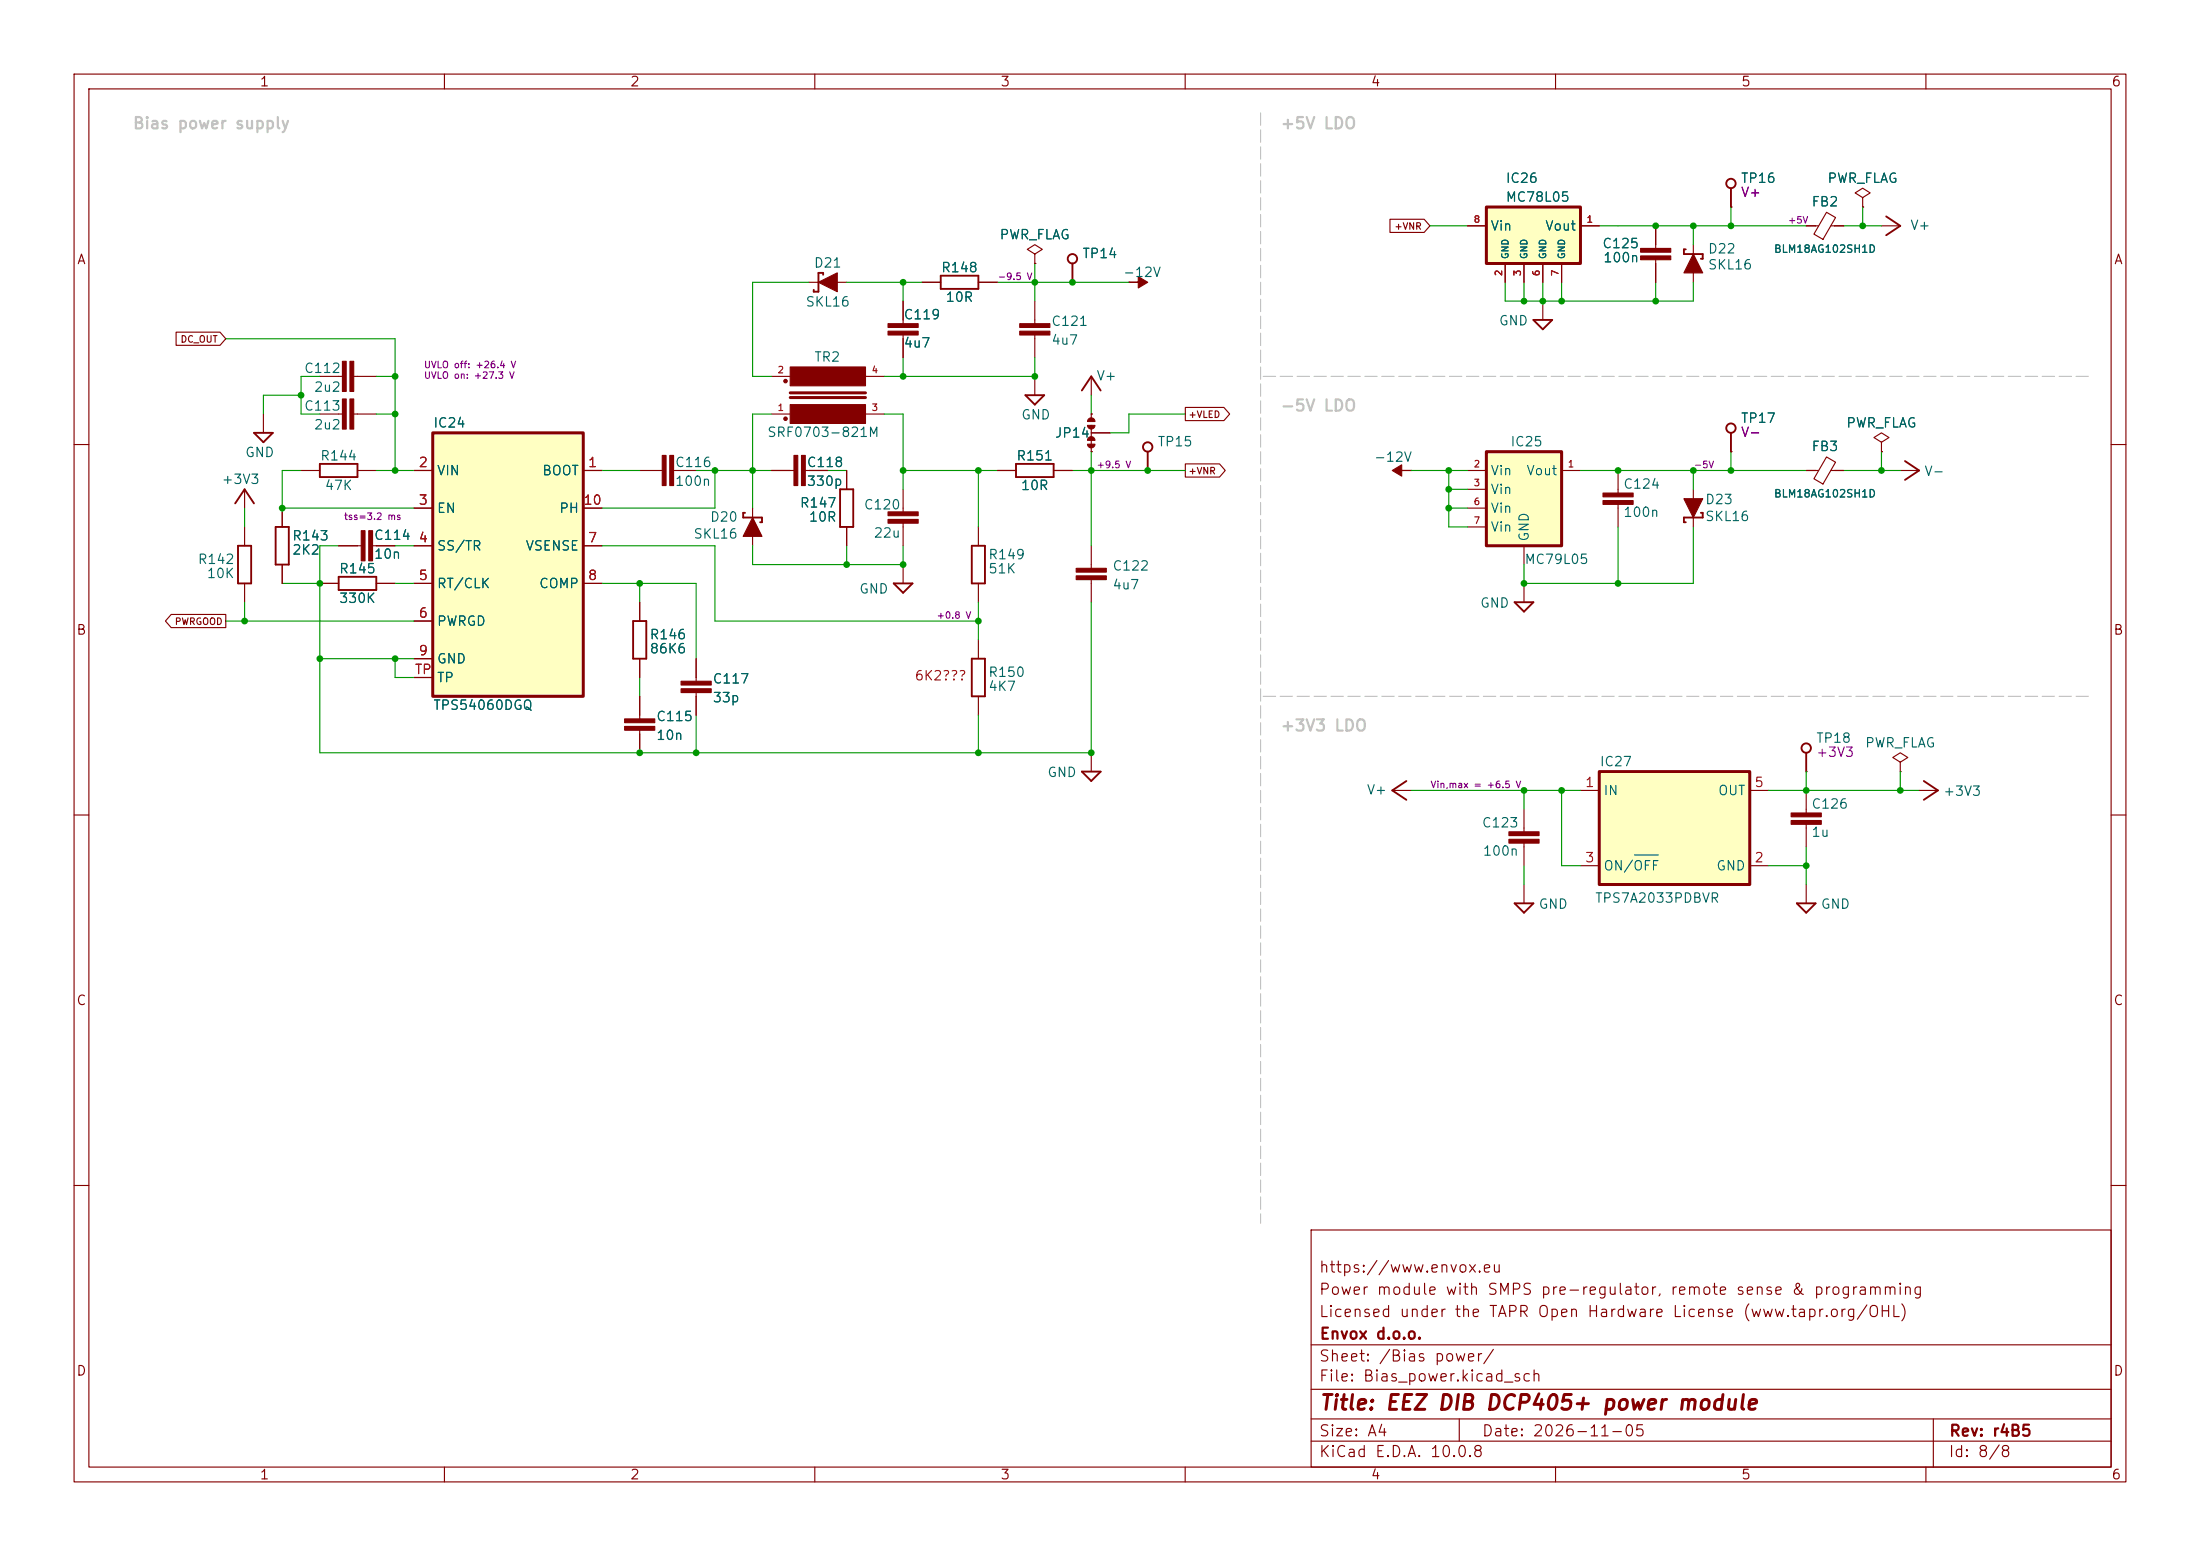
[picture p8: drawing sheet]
<svg xmlns="http://www.w3.org/2000/svg" width="297mm" height="210mm" viewBox="0 0 297 210" stroke-linecap="round" stroke-linejoin="round" font-family="sans-serif">
<g fill="none" stroke="#840000" stroke-width=".15">
<path d="M10 10h277v190h-277zM12 12h273v186h-273zM60 10v2M110 10v2M160 10v2M210 10v2M260 10v2M228.6 33v5.1M233.7 27.9h.1M35.6 55.9v2.5M43.2 55.9h3M47.8 55.9h3"/>
<path d="M10 60h2M33 66v2.6M233.7 61h.1M256.5 63.5h2.6M285 60h2M10 110h2M259.1 106.7h2.5M285 110h2M10 160h2M177 166h108v32h-108zM285 160h2M60 198v2"/>
<path d="M110 198v2M160 198v2M177 194.5h108M177 191.5h108M177 187.5h108M177 181.5h108M197 191.5v3M210 198v2M260 198v2M261 191.5v6.5"/>
</g>
<g fill="none" stroke="#840000" stroke-width=".25">
<path d="M227.6 33.7h-.3v.6h2.6v.6h-.3M233.7 25.4v2.5M34.3 58.4h2.5l-1.2 1.3zM233.7 58.4v2.6M31.7 67.9l1.3-1.9 1.3 1.9M257.2 62.2l1.9 1.3-1.9 1.3M259.7 105.4l1.9 1.3-1.9 1.3"/>
<circle cx="233.7" cy="24.8" r=".63"/>
<circle cx="233.7" cy="57.8" r=".63"/>
</g>
<g fill="#840000" stroke="#840000" stroke-width=".15">
<path d="M47.2 53.8h.6v4.1h-.6z"/>
<path d="M46.2 53.8h.5v4.1h-.5z"/>
<path d="M228.6 34.3l1.3 2.5h-2.6z"/>
</g>
<path d="M200.7 61h10.1v12.7h-10.1z" fill="#ffffc2"/>
<path d="M200.7 61h10.1v12.7h-10.1z" fill="none" stroke="#840000" stroke-width=".41"/>
<g fill="none" stroke="#840000" stroke-width=".15">
<path d="M124.5 38.1h2.5M132.1 38.1h2.5M144.8 38.1h.1M152.4 38.1h.1M43.2 50.8h3M47.8 50.8h3M139.7 50.8v2.5M147.3 55.9h.1M147.3 50.8v2.5M147.3 55.9v.7M147.3 57.7v3.3M147.3 58.4h2.6"/>
<path d="M33 71.1v2.6M33 78.7v2.6M43.2 78.7h2.5M50.8 78.7h2.5M86.4 63.5h3M90.9 63.5h3.1M147.3 61h.1M198.1 63.5h2.6M198.1 66h2.6M198.1 68.6h2.6M198.1 71.1h2.6M205.7 73.7v2.5"/>
<path d="M205.7 78.7v2.6M210.8 63.5h2.6M228.6 66v5.1M243.8 63.5h1.7M246.6 61.7l1.2 .7-1.7 2.9-1.2-.7zM247.2 63.5h1.7M86.4 81.3v2.5M86.4 88.9v2.5M86.4 94v3M86.4 98.6v3M94 88.9v3M94 93.5v3"/>
<path d="M188 106.7h2.5M205.7 109.2v3.1M205.7 113.8v3M205.7 119.4v2.5M243.8 106.7v3M243.8 111.3v3M243.8 119.4v2.5M256.5 102.9l1.1-.7-1.1-.6-1 .6 1 .7v1.2M256.5 104.1h.1"/>
</g>
<g fill="none" stroke="#840000" stroke-width=".25">
<path d="M127 37.2h5.1v1.8h-5.1zM144.8 35.6v2.5M138.4 53.3h2.6l-1.3 1.3zM146 52.7l1.3-1.9 1.3 1.9M32.1 73.7h1.8v5h-1.8zM45.7 77.9h5.1v1.7h-5.1zM229.6 69.2h.3v.7h-2.6v.6h.3M85.5 83.8h1.7v5.1h-1.7zM204.5 81.3h2.5l-1.3 1.3zM189.9 105.4l-1.9 1.3 1.9 1.3M204.5 121.9h2.5l-1.3 1.3zM242.6 121.9h2.5l-1.3 1.3z"/>
<circle cx="144.8" cy="34.9" r=".63"/>
</g>
<g fill="#840000" stroke="#840000" stroke-width=".15">
<path d="M47.2 48.8h.6v4h-.6z"/>
<path d="M46.2 48.8h.5v4h-.5z"/>
<path d="M203.7 113.3h4.1v.5h-4.1z"/>
<path d="M203.7 112.3h4.1v.5h-4.1z"/>
<path d="M152.4 38.1h1.3v-.8l1.2 .8-1.2 .8v-.8z"/>
<path d="M227.3 67.3h2.6l-1.3 2.6z"/>
<path d="M91.9 93h4.1v.5h-4.1z"/>
<path d="M91.9 91.9h4.1v.6h-4.1z"/>
<path d="M84.3 98h4.1v.6h-4.1z"/>
<path d="M84.3 97h4.1v.5h-4.1z"/>
<path d="M90.4 61.5h.5v4h-.5z"/>
<path d="M89.4 61.5h.5v4h-.5z"/>
<path d="M241.8 110.7h4.1v.6h-4.1z"/>
<path d="M241.8 109.7h4.1v.5h-4.1z"/>
</g>
<g fill="#840000" stroke="#840000" stroke-width=".14">
<path d="M147 56.5a.51 .51 0 0 1 .5-.1 .51 .51 0 0 1 .3 .5h-1z"/>
<path d="M146.8 57.4h.5v.5a.51 .51 0 0 1-.5-.5z"/>
<path d="M147.3 57.4h.5a.51 .51 0 0 1-.5 .5z"/>
<path d="M147 59.1a.51 .51 0 0 1 .5-.1 .51 .51 0 0 1 .3 .4h-1z"/>
<path d="M146.8 59.9h.5v.6a.51 .51 0 0 1-.5-.6z"/>
<path d="M147.3 59.9h.5a.51 .51 0 0 1-.5 .5z"/>
</g>
<path d="M215.9 104.1h20.3v15.3h-20.3z" fill="#ffffc2"/>
<path d="M215.9 104.1h20.3v15.3h-20.3z" fill="none" stroke="#840000" stroke-width=".41"/>
<g fill="none" stroke="#840000" stroke-width=".15">
<path d="M243.8 30.5h1.7M246.6 28.7l1.2 .7-1.7 2.9-1.2-.7zM247.2 30.5h1.7M251.5 26.7l1-.7-1-.6-1.1 .6 1.1 .7v1.2M251.5 27.9h.1M254 30.5h2.5M38.1 68.6v2.5M38.1 76.2v2.5M40.6 63.5h2.6M48.3 63.5h2.5M114.3 63.5v2.5M114.3 71.1v2.6"/>
<path d="M218.4 63.5v3M218.4 68.1v3M213.4 106.7h2.5M213.4 116.8h2.5M236.2 106.7h2.6M236.2 116.8h2.6M243.8 104.1h.1"/>
</g>
<path d="M220.6 115.4h3.3" fill="none" stroke="#006464" stroke-width=".15"/>
<g fill="none" stroke="#840000" stroke-width=".25">
<path d="M254.6 29.2l1.9 1.3-1.9 1.3M37.2 71.1h1.8v5.1h-1.8zM43.2 62.6h5.1v1.8h-5.1zM113.4 66h1.8v5.1h-1.8zM243.8 101.6v2.5"/>
<circle cx="243.8" cy="101" r=".63"/>
</g>
<g fill="#840000" stroke="#840000" stroke-width=".15">
<path d="M216.4 67.6h4.1v.5h-4.1z"/>
<path d="M216.4 66.5h4.1v.6h-4.1z"/>
</g>
<path d="M58.4 58.4h20.3v35.6h-20.3z" fill="#ffffc2"/>
<path d="M58.4 58.4h20.3v35.6h-20.3zM106.7 53.7h10.1M106.7 53h10.1" fill="none" stroke="#840000" stroke-width=".41"/>
<g fill="none" stroke="#840000" stroke-width=".15">
<path d="M223.5 30.5v3M223.5 35.1v3M104.1 55.9h2.6M104.1 50.8h2.6M116.8 55.9h2.6M116.8 50.8h2.6M121.9 40.6v3.1M121.9 45.2v3.1M208.3 40.6v2.6M254 59.7l1-.6-1-.7-1 .7 1 .6v1.3M45.7 73.7h3.1M50.3 73.7h3"/>
<path d="M55.9 63.5h2.5M55.9 68.6h2.5M55.9 73.7h2.5M55.9 78.7h2.5M78.7 63.5h2.6M78.7 68.6h2.6M78.7 73.7h2.6M78.7 78.7h2.6M132.1 71.1v2.6M132.1 78.7v2.6M154.9 63.5h.1M190.5 63.5h.1"/>
<path d="M254 61h.1M55.9 83.8h2.5M55.9 88.9h2.5M55.9 91.4h2.5M132.1 86.4v2.5M132.1 94v2.5M147.3 101.6v2.5"/>
</g>
<g fill="#840000" stroke="#840000" stroke-width=".15">
<path d="M49.8 71.6h.5v4.1h-.5z"/>
<path d="M48.8 71.6h.5v4.1h-.5z"/>
<path d="M221.5 33.5h4.1v.5h-4.1z"/>
<path d="M221.5 34.5h4.1v.6h-4.1z"/>
<path d="M106.7 54.6h10.1v2.6h-10.1z"/>
<path d="M106.7 49.5h10.1v2.6h-10.1z"/>
<path d="M119.9 43.7h4.1v.5h-4.1z"/>
<path d="M119.9 44.7h4.1v.5h-4.1z"/>
<path d="M188 63.5l1.2-.8v.8h1.3h-1.3v.8z"/>
<circle cx="106" cy="56.5" r=".23"/>
<circle cx="106" cy="51.4" r=".23"/>
</g>
<g fill="none" stroke="#840000" stroke-width=".25">
<path d="M207 43.2h2.5l-1.2 1.3zM131.2 73.7h1.8v5h-1.8zM154.9 61v2.5M131.2 88.9h1.8v5.1h-1.8zM146 104.1h2.6l-1.3 1.3z"/>
<circle cx="154.9" cy="60.3" r=".63"/>
</g>
<path d="M200.7 27.9h12.7v7.7h-12.7z" fill="#ffffc2"/>
<path d="M200.7 27.9h12.7v7.7h-12.7z" fill="none" stroke="#840000" stroke-width=".41"/>
<g fill="none" stroke="#840000" stroke-width=".15">
<path d="M109.2 38.1h5.1M124.5 38.1h2.5M132.1 38.1h2.5M139.7 34.3l1-.6-1-.7-1 .7 1 .6v1.3M139.7 35.6h.1M144.8 38.1h.1M187.6 29.6h4.7l.7 .9-.7 .9h-4.7zM198.1 30.5h2.6M203.2 35.6v2.5M205.7 35.6v2.5M208.3 35.6v2.5M210.8 35.6v2.5"/>
<path d="M213.4 30.5h2.5M223.5 30.5v2.5M223.5 35.6v2.5M233.7 27.9h.1M243.8 30.5h1.3M247.6 30.5h1.3M251.5 27.9h.1M23.8 44.8h5.9l.8 .9-.8 .9h-5.9zM121.9 40.6v2.6M121.9 45.7v2.6M139.7 40.6v3.1M139.7 45.2v3.1"/>
<path d="M147.3 55.9h.1M147.3 58.4h2.6M160 55h5.2l.8 .9-.8 .9h-5.2zM38.1 68.6v2.5M38.1 76.2v2.5M43.2 78.7h2.5M45.7 73.7h2.6M50.8 78.7h2.5M50.8 73.7h2.5M55.9 63.5h2.5M55.9 78.7h2.5M55.9 68.6h2.5"/>
<path d="M55.9 73.7h2.5M78.7 63.5h2.6M78.7 78.7h2.6M78.7 68.6h2.6M78.7 73.7h2.6M101.6 68.6v5.1M104.1 63.5h3.1M108.7 63.5h3.1M114.3 63.5v2.5M114.3 71.1v2.6M121.9 66v3.1M121.9 70.6v3.1"/>
<path d="M121.9 76.2v2.5M134.6 63.5h2.6M142.2 63.5h2.6M147.3 61h.1M147.3 73.7v3M147.3 78.2v3.1M160 62.6h4.6l.8 .9-.8 .9h-4.6zM233.7 61h.1M243.8 63.5h1.3M247.6 63.5h1.3M254 61h.1M23.1 82.9h7.4v1.8h-7.4l-.8-.9z"/>
<path d="M55.9 83.8h2.5M55.9 88.9h2.5M55.9 91.4h2.5M86.4 81.3v2.5M86.4 88.9v2.5M86.4 94v2.5M86.4 99.1v2.5M94 88.9v2.5M94 94v2.5"/>
</g>
<g fill="#840000" stroke="#840000" stroke-width=".15">
<path d="M107.2 61.5h.5v4h-.5z"/>
<path d="M108.2 61.5h.5v4h-.5z"/>
<path d="M137.7 43.7h4v.5h-4z"/>
<path d="M137.7 44.7h4v.5h-4z"/>
<path d="M145.3 76.7h4.1v.5h-4.1z"/>
<path d="M145.3 77.7h4.1v.5h-4.1z"/>
<path d="M101.6 69.9l1.3 2.5h-2.6z"/>
<path d="M119.9 69.1h4.1v.5h-4.1z"/>
<path d="M119.9 70.1h4.1v.5h-4.1z"/>
<path d="M110.5 38.1l2.5-1.3v2.6z"/>
</g>
<path d="M111.1 37.1v-.3h-.6v2.6h-.6v-.3M100.6 69.2h-.3v.7h2.6v.6h-.3M120.6 78.7h2.6l-1.3 1.3zM137.2 62.6h5v1.8h-5z" fill="none" stroke="#840000" stroke-width=".25"/>
<path d="M170.2 15.2v149.9M281.9 50.8h-111.7M281.9 94h-111.7" fill="none" stroke="#c2c2c2" stroke-width=".15" stroke-dasharray="1.7 .6"/>
<g fill="none" stroke="#009600" stroke-width=".15">
<path d="M109.2 38.1h-7.6v12.7h2.5M114.3 38.1h10.2M121.9 38.1v2.5M134.6 38.1h17.8M139.7 35.6v5M193 30.5h5.1M203.2 38.1v2.5h25.4v-2.5M205.7 38.1v2.5M208.3 38.1v2.5M210.8 38.1v2.5M215.9 30.5h27.9M223.5 38.1v2.5"/>
<path d="M228.6 30.5v2.5M233.7 27.9v2.6M248.9 30.5h5.1M251.5 27.9v2.6M30.5 45.7h22.8v17.8M40.6 53.3h-5v2.6M43.2 50.8h-2.6v5.1h2.6M50.8 50.8h2.5M50.8 55.9h2.5M104.1 55.9h-2.5v12.7M119.4 55.9h2.5v10.1M121.9 48.3v2.5"/>
<path d="M139.7 48.3v2.5h-20.3M147.3 53.3v2.6M160 55.9h-7.6v2.5h-2.5M33 68.6v2.5M38.1 78.7h5.1M40.6 63.5h-2.5v5.1h17.8M45.7 73.7h-2.5v27.9h104.1v-20.3M50.8 63.5h5.1M53.3 73.7h2.6M53.3 78.7h2.6M81.3 63.5h5.1M81.3 78.7h12.7v10.2"/>
<path d="M81.3 73.7h15.2v10.1h35.6M86.4 78.7v2.6M94 63.5h10.1M96.5 63.5v5.1h-15.2M101.6 73.7v2.5h20.3v-2.5M111.8 63.5h2.5M114.3 73.7v2.5M121.9 63.5h12.7M132.1 63.5v7.6M144.8 63.5h15.2M147.3 61v12.7M190.5 63.5h7.6"/>
<path d="M195.6 68.6h2.5M195.6 63.5v7.6h2.5M195.6 66h2.5M213.4 63.5h30.4M218.4 71.1v7.6M228.6 71.1v7.6h-22.9v-2.5M228.6 63.5v2.5M233.7 61v2.5M248.9 63.5h7.6M254 61v2.5M30.5 83.8h25.4M33 81.3v2.5"/>
<path d="M43.2 88.9h12.7M53.3 88.9v2.5h2.6M86.4 91.4v2.6M94 96.5v5.1M132.1 81.3v5.1M132.1 96.5v5.1M190.5 106.7h22.9M205.7 106.7v2.5M205.7 116.8v2.6M210.8 106.7v10.1h2.6M238.8 106.7h20.3M238.8 116.8h5"/>
<path d="M243.8 104.1v2.6M243.8 114.3v5.1M256.5 104.1v2.6"/>
</g>
<g fill="#009600">
<circle cx="195.6" cy="63.5" r=".46"/>
<circle cx="205.7" cy="40.6" r=".46"/>
<circle cx="208.3" cy="40.6" r=".46"/>
<circle cx="210.8" cy="40.6" r=".46"/>
<circle cx="195.6" cy="66" r=".46"/>
<circle cx="195.6" cy="68.6" r=".46"/>
<circle cx="139.7" cy="38.1" r=".46"/>
<circle cx="132.1" cy="83.8" r=".46"/>
<circle cx="147.3" cy="101.6" r=".46"/>
<circle cx="132.1" cy="63.5" r=".46"/>
<circle cx="147.3" cy="63.5" r=".46"/>
<circle cx="154.9" cy="63.5" r=".46"/>
<circle cx="139.7" cy="50.8" r=".46"/>
<circle cx="144.8" cy="38.1" r=".46"/>
<circle cx="205.7" cy="78.7" r=".46"/>
<circle cx="218.4" cy="78.7" r=".46"/>
<circle cx="205.7" cy="106.7" r=".46"/>
<circle cx="228.6" cy="30.5" r=".46"/>
<circle cx="254" cy="63.5" r=".46"/>
<circle cx="233.7" cy="63.5" r=".46"/>
<circle cx="228.6" cy="63.5" r=".46"/>
<circle cx="233.7" cy="30.5" r=".46"/>
<circle cx="223.5" cy="30.5" r=".46"/>
<circle cx="223.5" cy="40.6" r=".46"/>
<circle cx="251.5" cy="30.5" r=".46"/>
<circle cx="218.4" cy="63.5" r=".46"/>
<circle cx="256.5" cy="106.7" r=".46"/>
<circle cx="243.8" cy="106.7" r=".46"/>
<circle cx="210.8" cy="106.7" r=".46"/>
<circle cx="243.8" cy="116.8" r=".46"/>
<circle cx="86.4" cy="101.6" r=".46"/>
<circle cx="94" cy="101.6" r=".46"/>
<circle cx="43.2" cy="78.7" r=".46"/>
<circle cx="53.3" cy="88.9" r=".46"/>
<circle cx="43.2" cy="88.9" r=".46"/>
<circle cx="96.5" cy="63.5" r=".46"/>
<circle cx="101.6" cy="63.5" r=".46"/>
<circle cx="86.4" cy="78.7" r=".46"/>
<circle cx="33" cy="83.8" r=".46"/>
<circle cx="53.3" cy="50.8" r=".46"/>
<circle cx="53.3" cy="55.9" r=".46"/>
<circle cx="53.3" cy="63.5" r=".46"/>
<circle cx="38.1" cy="68.6" r=".46"/>
<circle cx="40.6" cy="53.3" r=".46"/>
<circle cx="121.9" cy="38.1" r=".46"/>
<circle cx="121.9" cy="50.8" r=".46"/>
<circle cx="121.9" cy="63.5" r=".46"/>
<circle cx="121.9" cy="76.2" r=".46"/>
<circle cx="132.1" cy="101.6" r=".46"/>
<circle cx="114.3" cy="76.2" r=".46"/>
</g>
<text font-size="2" fill="#840000" x="178" y="190.8">Title: EEZ DIB DCP405+ power module</text>
<g font-size="1.5" fill="#c2c2c2">
<text x="17.8" y="17.8">Bias power supply</text>
<text x="172.8" y="17.8">+5V LDO</text>
<text x="172.8" y="55.9">-5V LDO</text>
<text x="172.8" y="99.1">+3V3 LDO</text>
</g>
<g font-size="1.5" fill="#840000">
<text x="178" y="172.1">https://www.envox.eu</text>
<text x="178" y="178.1">Licensed under the TAPR Open Hardware License (www.tapr.org/OHL)</text>
<text x="178" y="175.1">Power module with SMPS pre-regulator, remote sense &amp; programming</text>
<text x="178" y="184.1">Sheet: /Bias power/</text>
<text x="178" y="181.1">Envox d.o.o.</text>
<text x="178" y="186.8">File: Bias_power.kicad_sch</text>
<text x="178" y="197">KiCad E.D.A. 10.0.8</text>
<text x="178" y="194.2">Size: A4</text>
<text x="200" y="194.2">Date: 2026-11-05</text>
<text x="263" y="197">Id: 8/8</text>
<text x="263" y="194.2">Rev: r4B5</text>
</g>
<g font-size="1.3" fill="#840000">
<text x="35" y="12">1</text>
<text x="85" y="12">2</text>
<text x="135" y="12">3</text>
<text x="185" y="12">4</text>
<text x="235" y="12">5</text>
<text x="285" y="12">6</text>
<text x="10.3" y="36">A</text>
<text x="285.3" y="36">A</text>
<text x="10.2" y="86">B</text>
<text x="285.2" y="86">B</text>
<text x="10.2" y="136">C</text>
<text x="285.2" y="136">C</text>
<text x="10.2" y="186">D</text>
<text x="285.2" y="186">D</text>
<text x="35" y="200">1</text>
<text x="85" y="200">2</text>
<text x="135" y="200">3</text>
<text x="185" y="200">4</text>
<text x="235" y="200">5</text>
<text x="285" y="200">6</text>
</g>
<g font-size="1.3" fill="#006464">
<text x="203.2" y="25">IC26</text>
<text x="203.2" y="27.5">MC78L05</text>
<text x="234.9" y="25">TP16</text>
<text x="244.5" y="28.2">FB2</text>
<text x="246.6" y="25">PWR_FLAG</text>
<text x="134.9" y="32.6">PWR_FLAG</text>
<text x="146" y="35.2">TP14</text>
<text x="201.1" y="31.4">Vin</text>
<text x="208.5" y="31.4">Vout</text>
<text x="216.2" y="33.8">C125</text>
<text x="216.3" y="35.7">100n</text>
<text x="230.5" y="34.5">D22</text>
<text x="257.8" y="31.4">V+</text>
<text x="108.7" y="41.7">SKL16</text>
<text x="109.8" y="36.4">D21</text>
<text x="127" y="37.1">R148</text>
<text x="127.6" y="41.1">10R</text>
<text x="151.5" y="37.7">-12V</text>
<text x="230.5" y="36.7">SKL16</text>
<text x="121.9" y="43.4">C119</text>
<text x="121.9" y="47.2">4u7</text>
<text x="141.8" y="44.3">C121</text>
<text x="141.8" y="46.8">4u7</text>
<text x="202.3" y="44.2">GND</text>
<text x="41" y="50.7">C112</text>
<text x="42.3" y="53.2">2u2</text>
<text x="109.8" y="49.1">TR2</text>
<text x="147.9" y="51.7">V+</text>
<text x="41" y="55.7">C113</text>
<text x="42.3" y="58.3">2u2</text>
<text x="58.4" y="58">IC24</text>
<text x="103.5" y="59.3">SRF0703-821M</text>
<text x="137.8" y="56.9">GND</text>
<text x="142.3" y="59.4">JP14</text>
<text x="234.9" y="57.4">TP17</text>
<text x="249.2" y="58">PWR_FLAG</text>
<text x="29.8" y="65.6">+3V3</text>
<text x="33" y="62">GND</text>
<text x="43.1" y="62.5">R144</text>
<text x="58.9" y="64.5">VIN</text>
<text x="73.1" y="64.5">BOOT</text>
<text x="91" y="63.4">C116</text>
<text x="91" y="65.9">100n</text>
<text x="108.8" y="63.4">C118</text>
<text x="108.8" y="65.9">330p</text>
<text x="137.1" y="62.5">R151</text>
<text x="156.2" y="60.6">TP15</text>
<text x="185.4" y="62.6">-12V</text>
<text x="201.1" y="64.5">Vin</text>
<text x="203.8" y="60.6">IC25</text>
<text x="206" y="64.5">Vout</text>
<text x="244.5" y="61.2">FB3</text>
<text x="259.7" y="64.6">V-</text>
<text x="43.7" y="66.5">47K</text>
<text x="58.9" y="69.5">EN</text>
<text x="75.4" y="69.5">PH</text>
<text x="95.8" y="70.7">D20</text>
<text x="107.9" y="68.8">R147</text>
<text x="109.1" y="70.7">10R</text>
<text x="116.5" y="69.1">C120</text>
<text x="137.7" y="66.5">10R</text>
<text x="201.1" y="67">Vin</text>
<text x="201.1" y="69.5">Vin</text>
<text x="219.1" y="66.3">C124</text>
<text x="219.1" y="70.1">100n</text>
<text x="230.1" y="68.4">D23</text>
<text x="230.1" y="70.6">SKL16</text>
<text x="26.6" y="76.4">R142</text>
<text x="39.4" y="73.3">R143</text>
<text x="39.4" y="75.2">2K2</text>
<text x="45.7" y="77.7">R145</text>
<text x="50.4" y="73.2">C114</text>
<text x="50.4" y="75.7">10n</text>
<text x="58.9" y="74.6">SS/TR</text>
<text x="70.9" y="74.6">VSENSE</text>
<text x="93.5" y="73">SKL16</text>
<text x="117.9" y="72.9">22u</text>
<text x="133.3" y="75.8">R149</text>
<text x="133.3" y="77.7">51K</text>
<text x="150.1" y="77.3">C122</text>
<text x="201.1" y="72.1">Vin</text>
<text x="205.7" y="76.4">MC79L05</text>
<text x="206.7" y="73.2" transform="rotate(-90 206.7 73.2)">GND</text>
<text x="27.8" y="78.3">10K</text>
<text x="45.7" y="81.7">330K</text>
<text x="58.9" y="79.7">RT/CLK</text>
<text x="72.7" y="79.7">COMP</text>
<text x="115.9" y="80.4">GND</text>
<text x="150.1" y="79.9">4u7</text>
<text x="199.7" y="82.3">GND</text>
<text x="58.9" y="84.8">PWRGD</text>
<text x="58.9" y="89.9">GND</text>
<text x="87.6" y="86.6">R146</text>
<text x="87.6" y="88.5">86K6</text>
<text x="58.9" y="92.4">TP</text>
<text x="96.1" y="92.6">C117</text>
<text x="96.1" y="95.1">33p</text>
<text x="133.3" y="91.7">R150</text>
<text x="133.3" y="93.6">4K7</text>
<text x="58.4" y="96.1">TPS54060DGQ</text>
<text x="88.5" y="97.6">C115</text>
<text x="88.5" y="100.2">10n</text>
<text x="245.1" y="100.6">TP18</text>
<text x="251.7" y="101.2">PWR_FLAG</text>
<text x="141.3" y="105.2">GND</text>
<text x="184.4" y="107.6">V+</text>
<text x="215.9" y="103.7">IC27</text>
<text x="216.4" y="107.6">IN</text>
<text x="231.9" y="107.6">OUT</text>
<text x="262.2" y="107.7">+3V3</text>
<text x="200" y="112">C123</text>
<text x="244.5" y="109.5">C126</text>
<text x="244.5" y="113.3">1u</text>
<text x="200.1" y="115.8">100n</text>
<text x="216.4" y="117.8">ON/OFF</text>
<text x="231.6" y="117.8">GND</text>
<text x="207.6" y="123">GND</text>
<text x="215.2" y="122.2">TPS7A2033PDBVR</text>
<text x="245.7" y="123">GND</text>
</g>
<g font-size="1.3" fill="#840084">
<text x="234.9" y="26.9">V+</text>
<text x="234.9" y="59.3">V-</text>
<text x="245.1" y="102.5">+3V3</text>
</g>
<g font-size="1.3" fill="#a90000">
<text x="56.4" y="63.4">2</text>
<text x="79.3" y="63.4">1</text>
<text x="56.4" y="68.4">3</text>
<text x="78.7" y="68.4">10</text>
<text x="56.4" y="73.5">4</text>
<text x="79.3" y="73.5">7</text>
<text x="56.4" y="78.6">5</text>
<text x="56.4" y="83.7">6</text>
<text x="79.3" y="78.6">8</text>
<text x="56.4" y="88.8">9</text>
<text x="55.9" y="91.3">TP</text>
<text x="213.9" y="106.5">1</text>
<text x="236.8" y="106.5">5</text>
<text x="213.9" y="116.7">3</text>
<text x="236.8" y="116.7">2</text>
</g>
<text font-size="1.3" fill="#f00" x="123.4" y="92.2">6K2???</text>
<g font-size="1" fill="#006464">
<text x="239.4" y="34.4">BLM18AG102SH1D</text>
<text x="239.4" y="67.4">BLM18AG102SH1D</text>
</g>
<g font-size=".9" fill="#840000">
<text x="188.2" y="31.2">+VNR</text>
<text x="24.3" y="46.5">DC_OUT</text>
<text x="160.4" y="56.6">+VLED</text>
<text x="160.4" y="64.2">+VNR</text>
<text x="23.5" y="84.6">PWRGOOD</text>
</g>
<g font-size=".9" fill="#a90000">
<text x="198.9" y="30.3">8</text>
<text x="214.1" y="30.3">1</text>
<text x="203" y="37.3" transform="rotate(-90 203 37.3)">2</text>
<text x="205.5" y="37.3" transform="rotate(-90 205.5 37.3)">3</text>
<text x="208.1" y="37.3" transform="rotate(-90 208.1 37.3)">6</text>
<text x="210.6" y="37.3" transform="rotate(-90 210.6 37.3)">7</text>
<text x="104.9" y="50.6">2</text>
<text x="117.6" y="50.6">4</text>
<text x="104.9" y="55.7">1</text>
<text x="117.6" y="55.7">3</text>
<text x="198.9" y="63.3">2</text>
<text x="198.9" y="65.8">3</text>
<text x="211.6" y="63.3">1</text>
<text x="198.9" y="68.4">6</text>
<text x="198.9" y="70.9">7</text>
</g>
<g font-size=".9" fill="#006464">
<text x="203.9" y="35" transform="rotate(-90 203.9 35)">GND</text>
<text x="206.4" y="35" transform="rotate(-90 206.4 35)">GND</text>
<text x="209" y="35" transform="rotate(-90 209 35)">GND</text>
<text x="211.5" y="35" transform="rotate(-90 211.5 35)">GND</text>
</g>
<g font-size=".9" fill="#840084">
<text x="241.3" y="30.4">+5V</text>
<text x="134.6" y="38">-9.5 V</text>
<text x="57.2" y="49.9">UVLO off: +26.4 V</text>
<text x="57.2" y="51.3">UVLO on: +27.3 V</text>
<text x="148" y="63.4">+9.5 V</text>
<text x="228.6" y="63.4">-5V</text>
<text x="46.4" y="70.4">tss=3.2 ms</text>
<text x="126.4" y="83.7">+0.8 V</text>
<text x="193.1" y="106.6">Vin,max = +6.5 V</text>
</g>
</svg>
